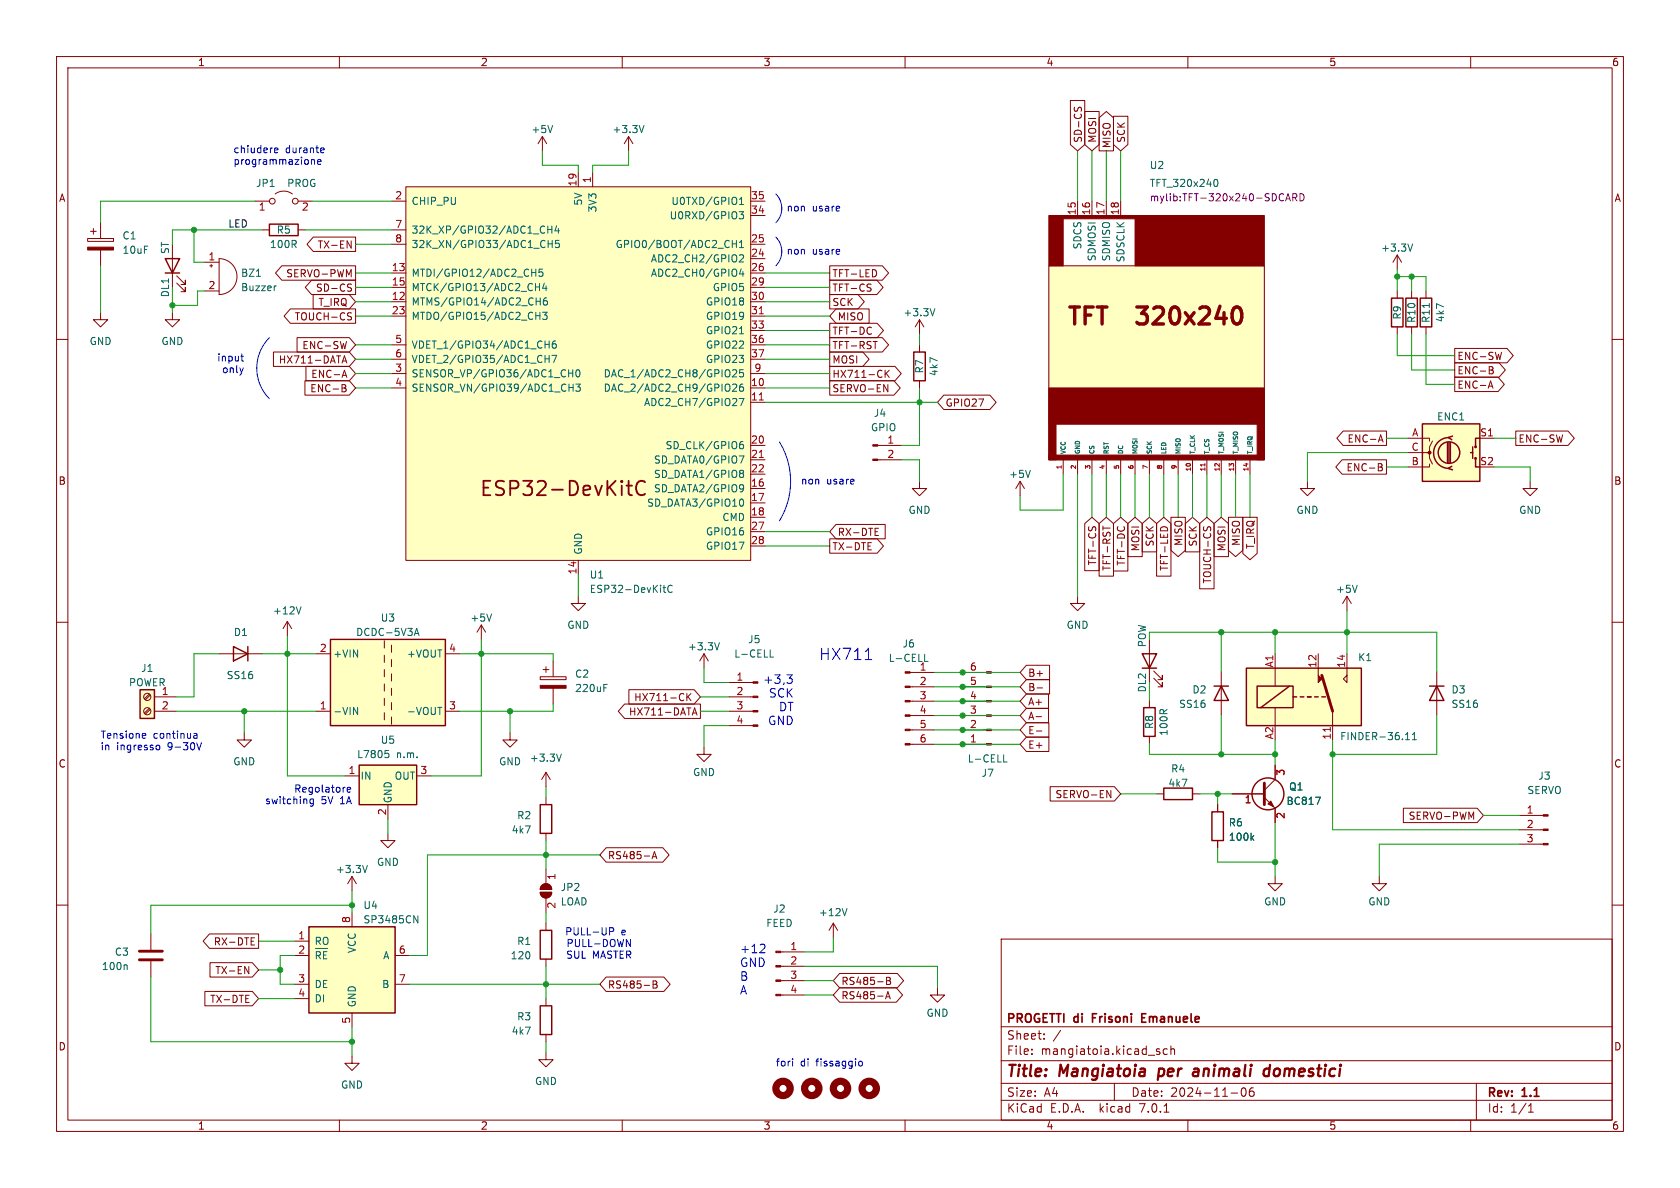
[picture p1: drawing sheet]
<svg xmlns="http://www.w3.org/2000/svg" width="297mm" height="210mm" viewBox="0 0 297 210" stroke-linecap="round" stroke-linejoin="round" font-family="sans-serif">
<g fill="none" stroke="#840000" stroke-width=".18">
<path d="M10 10h277v190h-277zM12 12h273v186h-273zM60 10v2M110 10v2M160 10v2M189.2 17.8h2.6v7.8l-1.3 1.1-1.3-1.1zM190 19l-.1 .4M190.5 19.4l.1-.3 .3-.1 .3 .2v.3M191.8 19.7h2.5v5.9l-1.3 1.1-1.2-1.1zM210 10v2M260 10v2M17.8 39.4v2.8"/>
<path d="M45.1 35.6h2.5M48.6 34.3a2.54 2.54 0 0 1 3.1 0M52.7 35.6h2.5M69.2 35.6h2.6M71.8 33h60.9v66.1h-60.9zM95.9 24.1l-.8 1.3M95.9 24.1v2.6M95.9 24.1l.7 1.3M102.2 30.5v2.5M104.8 30.5v2.5M111.1 24.1l-.7 1.3M111.1 24.1v2.6"/>
<path d="M111.1 24.1l.8 1.3M132.7 35.6h2.6M132.7 38.1h2.6M190.5 35.6v2.5M193 35.6v2.5M194.3 20.8l1.3-1.1 1.3 1.1v5.9h-2.6zM195.6 35.6v2.5M196.8 20.6h2.6v5l-1.3 1.1-1.3-1.1zM198.1 35.6v2.5M10 60h2M15.5 42.2h4.6v.5h-4.6zM16 40.9h1"/>
<path d="M16.5 40.4v1M17.8 55.2v1.3h1.2l-1.2 1.3-1.3-1.3h1.3M17.8 44.2v2.8M30.5 55.2v1.3h1.2l-1.2 1.3-1.3-1.3h1.3M30.5 43.2v7.6M31.2 50l1.6 1.6v-.8v.8h-.8M31.2 48.8l1.6 1.5v-.8v.8h-.8M36.2 46.4h2.5M36.2 51.4h2.5M37.1 47h.5M37.3 46.7v.5M38.7 45.7a3.2 3.2 0 0 1 3.2 3.2 3.2 3.2 0 0 1-3.2 3.2z"/>
<path d="M46.4 40.6h1.2M49.8 47h13.1v2.5h-13.1l-1.1-1.2zM51.3 54.6h11.6v2.6h-11.6l-1.1-1.3zM52.5 59.7h9.3l1.1 1.3-1.1 1.2h-9.3zM52.7 40.6h1.3M55.1 49.5h7.8v2.6h-7.8l-1.1-1.3zM55.4 52.1h6.4l1.1 1.2-1.1 1.3h-6.4zM55.4 41.9h7.5v2.6h-7.5l-1.1-1.3zM61.4 42.6l.7 1.3v-1.3M61.7 50.8l.3 .1 .1 .3-.2 .3h-.3M61.7 55.9l.3 .1 .1 .3-.2 .3h-.3M61.7 50.2l.4 .1"/>
<path d="M61.7 48.6l.4-.9v1.2M61.7 55.3h.4M69.2 40.6h2.6M69.2 53.3h2.6M69.2 48.3h2.6M69.2 50.8h2.6M69.2 55.9h2.6M69.2 43.2h2.6M132.7 53.3h2.6M132.7 48.3h2.6M132.7 50.8h2.6M132.7 55.9h2.6"/>
<path d="M132.7 45.7h2.6M132.7 43.2h2.6M132.7 58.4h2.6M146.7 52.1h5l1.1 1.2-1.1 1.3h-5zM146.7 47h9.3l1.1 1.3-1.1 1.2h-9.3zM146.7 49.5h8.3l1.1 1.3-1.1 1.3h-8.3zM146.7 59.7h9.3l1.1 1.3-1.1 1.2h-9.3zM146.7 57.1h8.4l1.1 1.3-1.1 1.3h-8.4zM147.8 54.6h5.8v2.6h-5.8l-1.1-1.3zM153.8 50.2l.2 .1M153.9 51v.4M162.6 56.5v2.6"/>
<path d="M162.6 56.5l-.8 1.3M162.6 56.5l.7 1.3M185.4 47h38.1v27.9h-38.1zM247 45.1v2.5M247 51.4v1.3M247 57.8v1.3M247 45.1l-.7 1.3M247 45.1l.8 1.3M249.6 51.4v1.3M249.6 57.8v1.3M252.1 51.4v1.3M252.1 57.8v1.3"/>
<path d="M285 60h2M48.3 62.2h13.5l1.1 1.3-1.1 1.3h-13.5zM53.9 67.3h7.9l1.1 1.3-1.1 1.3h-7.9zM54.1 64.8h7.7l1.1 1.2-1.1 1.3h-7.7zM60.5 68.6h.4M60.5 64.2l.4-1.3 .4 1.3M60.5 68l.6 .1v.3l-.2 .2M60.6 66.4h.6M60.6 63.8h.6M60.9 65.4l.4 1.3M60.9 68.6l.3 .2-.1 .3-.6 .2M61.3 60.4l-.3 1.2"/>
<path d="M69.2 68.6h2.6M69.2 66h2.6M69.2 61h2.6M69.2 63.5h2.6M132.7 78.7h2.6M132.7 68.6h2.6M132.7 71.1h2.6M132.7 66h2.6M132.7 61h2.6M132.7 63.5h2.6M146.7 67.3h11.3l1.2 1.3-1.2 1.3h-11.3zM146.7 62.2h5.8l1.1 1.3-1.1 1.3h-5.8z"/>
<path d="M146.7 64.8h11.5l1.1 1.2-1.1 1.3h-11.5zM155.2 78.7h4.2M156.2 68l.8 1.3v-1.3M156.5 65.4v1.3M156.7 66l.5 .7M157.2 65.4l-.7 .8M162.6 61v1.2M162.6 67.3v1.3M166.8 69.8h8.2l1.1 1.3-1.1 1.3h-8.2l-1.1-1.3zM185.4 74.9h38.1v6.4h-38.1zM237.4 76.2h7.7v2.5h-7.7l-1.1-1.2zM243.8 77.8h.6"/>
<path d="M244.1 76.9l.4 1.2M248.9 77.5h3.8v.5M253.2 78l-.5 1v1h-.5M257.2 66.7h7.6l1.2 1.2-1.2 1.3h-7.6zM257.2 64.1h7.8l1.1 1.3-1.1 1.3h-7.8zM257.2 61.6h9.2l1.1 1.3-1.1 1.2h-9.2zM261.6 77.5h2.6M263.2 68.3h.6M263.5 67.4l.4 1.2M263.7 64.8l.2 .3-.2 .3 .2 .1 .1 .3-.2 .3h-.5M265.5 62.3l-.3 1.2M268 76.2h9.2l1.1 1.3-1.1 1.2h-9.2z"/>
<path d="M276.2 76.9l-.3 1.2M102.2 99.1v2.5M132.7 81.3h2.6M132.7 86.4h2.6M132.7 88.9h2.6M132.7 91.4h2.6M132.7 83.8h2.6M132.7 94h2.6M132.7 96.5h2.6M146.7 95.2h8.4l1.1 1.3-1.1 1.3h-8.4zM147.8 92.7h8.7v2.6h-8.7l-1.1-1.3zM153.5 97.2h.6"/>
<path d="M153.5 95.9h.6M154.7 94.7h.6M154.7 93.4h.6M155.2 81.3h4.2M162.6 85.1v1.3h1.2l-1.2 1.2-1.3-1.2h1.3M180.3 85.1l-.7 1.3M180.3 85.1v2.5M180.3 85.1l.8 1.3M188 81.3v2.5M190.5 81.3v2.5M191.8 92.6l1.2-1.2 1.3 1.2v8.3h-2.5zM192.5 93.1l-.1 .2"/>
<path d="M193 81.3v2.5M193.1 93.4l.3-.3 .3 .3M194.3 92.6l1.3-1.2 1.3 1.2v9.2h-2.6zM195 93v.7M195.6 81.3v2.5M196.8 92.6l1.3-1.2 1.3 1.2v8.3h-2.6zM197.6 93.1l-.1 .3M198.1 81.3v2.5M198.7 93.1l.1 .3M199.4 92.6l1.3-1.2 1.2 1.2v5.8h-2.5zM200.7 81.3v2.5M201.9 92.6l1.3-1.2 1.3 1.2v5h-2.6z"/>
<path d="M203.2 81.3v2.5M204.5 92.6l1.2-1.2 1.3 1.2v9.2h-2.5zM205.2 93.4l.5-.3 .7 .3M205.7 81.3v2.5M207 91.4h2.6v5.9l-1.3 1.1-1.3-1.1zM208.3 81.3v2.5M209.5 92.6l1.3-1.2 1.3 1.2v5h-2.6zM210.8 81.3v2.5M212.1 92.6l1.3-1.2 1.2 1.2v11.5h-2.5zM212.8 93.1v.5M213.4 81.3v2.5M213.4 93.6l.1-.4 .3-.1 .2 .3v.3"/>
<path d="M214.6 92.6l1.3-1.2 1.3 1.2v5.8h-2.6zM215.9 81.3v2.5M217.2 91.4h2.5v5.9l-1.3 1.1-1.2-1.1zM218.4 81.3v2.5M219.7 91.4h2.6v6.4l-1.3 1.1-1.3-1.1zM221 81.3v2.5M231.1 85.1v1.3h1.3l-1.3 1.2-1.2-1.2h1.2M237.3 81.3h7.8v2.5h-7.8l-1.1-1.2zM243.7 82.6h.4M243.7 82l.6 .1v.2l-.2 .3M244.1 82.6l.3 .2-.1 .3-.6 .1M248.9 80h3.8v1l.5 1"/>
<path d="M252.7 82v.6h-3.8M270.5 85.1v1.3h1.3l-1.3 1.2-1.3-1.2h1.3M10 110h2M38.7 115.6h7.7M50.8 109.9l-.8 1.2M50.8 109.9v2.5M50.8 109.9l.8 1.2M55.9 115.6h2.5M67.9 113.3v1.3M67.9 115.8v1.3M67.9 118.4v1.2M69.2 114v1.3"/>
<path d="M69.2 116.6v1.3M69.2 119.1v1.3M78.7 115.6h2.6M85.1 110.5l-.8 1.3M85.1 110.5v2.5M85.1 110.5l.8 1.3M95.5 119.6h4.6v.5h-4.6zM96 118.4h1M96.5 117.9v1M97.8 116.8v2.8M102.2 105.4v1.3h1.3l-1.3 1.3-1.2-1.3h1.2M124.5 115.6l-.8 1.2"/>
<path d="M124.5 115.6v2.5M124.5 115.6l.7 1.2M160.9 118.9h4.2M170.2 118.9h4.2M181.5 117.6h4v2.5h-4l-1.2-1.2zM190.5 105.4v1.3h1.3l-1.3 1.3-1.3-1.3h1.3M203.2 113v7.7M204 119.9l1.5 1.5v-.7v.7h-.8M204 118.6l1.5 1.5v-.7v.7h-.8M215.9 118.7v7.7M225.4 115.6v5.7M233 115.6v3.8"/>
<path d="M238.1 119.4v1.3l-.6-.7zM238.1 105.4v2.6M238.1 115.6v3.8M238.1 105.4l-.7 1.3M238.1 105.4l.8 1.3M254 118.7v7.7M285 110h2M26.4 125.2l-.9 .9M26.4 122.7l-.9 .8M26.6 125.4l-.9 .8M26.6 122.9l-.9 .8M27.3 125.7h3.8"/>
<path d="M27.3 123.2h3.8M43.2 129.5v1.3h1.2l-1.2 1.3-1.3-1.3h1.3M55.9 125.7h2.5M61 137.2h2.5M67.9 120.9v1.3M67.9 123.4v1.3M67.9 126v1.3M69.2 121.7v1.2M69.2 124.2v1.3M69.2 126.7v1.3M73.7 137.2h2.5M78.7 125.7h2.6"/>
<path d="M90.2 129.5v1.3h1.2l-1.2 1.3-1.3-1.3h1.3M96.5 136.5v2.6M96.5 136.5l.8 1.3M96.5 136.5l-.7 1.3M97.8 121.7v2.8M110.4 124.5h13.4v2.5h-13.4l-1.1-1.3zM111.2 121.9h11.5l1.1 1.3-1.1 1.3h-11.5zM121.4 122.6v1.3M121.6 123.1l.6 .8M122.2 122.6l-.8 .7M122.4 126.4l.4-1.3 .4 1.3M122.5 126h.6"/>
<path d="M124.5 132.1v1.3h-1.3l1.3 1.2 1.2-1.2h-1.2M128.9 125.7h4.2M128.9 128.3h4.2M128.9 123.2h4.2M128.9 120.7h4.2M160.9 131.6h4.2M160.9 129h4.2M160.9 126.5h4.2M160.9 124h4.2M160.9 121.4h4.2M170.2 131.6h4.2M170.2 129h4.2"/>
<path d="M170.2 126.5h4.2M170.2 124h4.2M170.2 121.4h4.2M181.5 122.7h3.9v2.5h-3.9l-1.2-1.2zM181.5 127.8h3.9v2.5h-3.9l-1.2-1.3zM181.5 130.3h3.9v2.5h-3.9l-1.2-1.2zM181.5 125.2h3.9v2.6h-3.9l-1.2-1.3zM181.5 120.1h4v2.6h-4l-1.2-1.3zM183.2 126.7h.9M183.2 129.2h1M183.3 121.6h1M185.7 139.1h11.3l1.1 1.2-1.1 1.3h-11.3z"/>
<path d="M195.7 139.7l.7 1.3v-1.3M203.2 123.8v1.3M203.2 130.2v1.2M225.4 125.1v3.2M225.4 135.3v2.5l-1.9 1.9M235.6 125.7v5.1M10 160h2M62.2 154.9v2.6M62.2 154.9l.8 1.3M62.2 154.9l-.7 1.3M68.6 147.3v1.3h1.2l-1.2 1.3-1.3-1.3h1.3M68.6 142.2v2.6"/>
<path d="M95.5 157.7h2a1.02 1.02 0 0 1-1 1 1.02 1.02 0 0 1-1-1zM95.8 156.5a1.02 1.02 0 0 1 1.1-.2 1.02 1.02 0 0 1 .6 .9h-2zM96.5 141v1.2M96.5 147.3v1.3M96.5 153.7v2.5M96.5 158.8v2.5M107.2 149.9h10l1.1 1.2-1.1 1.3h-10l-1.2-1.3zM115.3 151.8l.4-1.3 .4 1.3M115.4 151.4h.6M204.5 140.3h1.2M210.8 140.3h1.3M215.3 142.2v1.3"/>
<path d="M215.3 148.6v1.3M217.8 140.3h5.7M223.5 141l1.9 1.9v2.5M225.4 154.9v1.3h-1.2l1.2 1.3 1.3-1.3h-1.3M243.8 154.9v1.3h-1.2l1.2 1.3 1.3-1.3h-1.3M248.1 142.9h13l1.2 1.2-1.2 1.3h-13zM260.1 144.5l.4-.9v1.2M268.6 149.2h4.2M268.6 146.7h4.2M268.6 144.1h4.2M285 160h2M26.7 165.1v2.8"/>
<path d="M26.7 169.9v2.8M36.2 175.3h8.4l1.1 1.2-1.1 1.3h-8.4zM37 165.1h8.7v2.5h-8.7l-1.1-1.2zM37.1 170.2h7.5l1.1 1.3-1.1 1.2h-7.5zM43.3 170.9l.7 1.2v-1.2M43.4 177.2h.6M43.4 175.9h.6M44.4 166.4h.4M44.4 167h.6M44.4 165.8h.6M52.1 166.4h2.5M52.1 168.9h2.5"/>
<path d="M52.1 174h2.5M52.1 176.5h2.5M62.2 161.3v2.5M62.2 179.1v2.5M69.8 168.9h2.6M69.8 174h2.6M96.5 163.2v1.3M96.5 169.5v1.3M96.5 176.5v1.3M107.2 172.7h10.2l1.1 1.3-1.1 1.3h-10.2l-1.2-1.3zM115.5 174h.4M115.5 173.4h.4l.2 .2-.2 .4 .2 .1 .1 .3-.3 .3h-.4z"/>
<path d="M138 175.9h4.2M138 173.4h4.2M138 170.8h4.2M138 168.3h4.2M147.3 163.2l-.7 1.3M147.3 163.2v2.5M147.3 163.2l.8 1.3M148.4 174.6h10.1l1.1 1.3-1.1 1.3h-10.1l-1.1-1.3zM148.4 172.1h10.2l1.1 1.3-1.1 1.2h-10.2l-1.1-1.2zM156.6 176.6l.4-1.3 .4 1.3M156.7 176.2h.6M156.7 172.8h.5l.2 .2-.2 .4 .2 .1 .1 .3-.3 .2h-.5z"/>
<path d="M156.7 173.4h.5M165.7 174.6v1.3h1.3l-1.3 1.3-1.2-1.3h1.2M177 166h108v32h-108zM60 198v2M62.2 186.7v1.3h-1.2l1.2 1.2 1.3-1.2h-1.3M96.5 186.1v1.2h-1.3l1.3 1.3 1.3-1.3h-1.3M96.5 182.9v1.3M110 198v2M160 198v2M177 194.5h108M177 191.5h108M177 187.5h108"/>
<path d="M177 181.5h108M182.4 186.3v.1M182.4 185.5v.1M184.6 183.6v.1M184.6 182.8v.1M197 191.5v3M204.6 185.9l.4 .1 .1 .2-.2 .2h-.3M204.6 185.4l.4 .1M205.8 196.6h.8M206.4 185.5l-.5-.1-.3 .3v.4l.2 .2h.6M207 185.5l.2-.1 .4 .1v.9M207 184.9v1.5"/>
<path d="M210 198v2M217.6 193.2h1.2M219.6 192.4l.2-.1a.81 .81 0 0 1 .6 .6 .81 .81 0 0 1-.3 .8l-.2 .1a.81 .81 0 0 1-.6-.6 .81 .81 0 0 1 .3-.8zM221.6 192.3a.59 .59 0 0 0-.7 .6v.6l.1 .2 .4 .1 .2-.1 .1-.5-.1-.3h-.5l-.2 .3M260 198v2M261 191.5v6.5M270.2 196.6h.9M270.2 195.5l.4-.4v1.5"/>
<circle cx="48.1" cy="35.6" r=".51"/>
<circle cx="52.2" cy="35.6" r=".51"/>
<circle cx="26" cy="125.7" r=".63"/>
<circle cx="26" cy="123.2" r=".63"/>
</g>
<path d="M210.9 190.1l.7 .1M211.7 188.9l-.6 .1M211.7 189.5l-.7 .1M224.4 189a.66 .66 0 0 0-1 .3v.6l.1 .2 .2 .1 .6-.1M224.5 188.2l-.2 2" fill="none" stroke="#840000" stroke-width=".4"/>
<path d="M201.9 179.9h.5M202.6 179.2h-.7v1.5h.7" fill="none" stroke="#840000" stroke-width=".3"/>
<g fill="none" stroke="#840000" stroke-width=".25">
<path d="M47.6 39.6h5.1v2.1h-5.1zM29.2 45.7h2.5l-1.2 2.6zM29.2 48.3h2.5M246 52.7h2v5.1h-2zM248.5 52.7h2.1v5.1h-2.1zM251.1 52.7h2v5.1h-2zM161.5 62.2h2.1v5.1h-2.1zM251.5 74.9h10.1v10.2h-10.1zM255.9 78.2v3.6M256.2 77.3a2.73 2.73 0 0 0-2.8 2.8 2.73 2.73 0 0 0 2.8 2.7M256.2 78.2v3.6M256.4 78.2v3.6"/>
<path d="M256.8 77.1l-.8 .2 .7 .4M260.3 79v2M261.6 77.5h-.7v1.5M256.7 82.4l-.7 .4 .8 .3M260 80h.3M260.9 81v1.6h.7M41.3 114.3l2.5 1.3-2.5 1.2zM43.8 114.3v2.5M58.4 113h20.3v15.3h-20.3zM201.9 115.6h2.6l-1.3 2.5zM201.9 118.1h2.6M220.3 118.1h20.4v10.2h-20.4z"/>
<path d="M24.8 121.9h2.5v5.1h-2.5zM63.5 135.3h10.2v6.9h-10.2zM202.2 125.1h2v5.1h-2zM205.7 139.3h5.1v2.1h-5.1zM214.6 121.3h2.6M215.9 121.3l1.3 2.5h-2.6zM222.2 121.3h6.4v3.8h-6.4zM228 121.3l-5.1 3.8M228.6 123.2h.6M229.9 123.2h.6M231.1 123.2h.7M232.4 123.2h.6"/>
<path d="M233.7 123.2h.6M252.7 121.3h2.6M254 121.3l1.3 2.5h-2.6zM95.5 142.2h2v5.1h-2zM214.2 143.5h2.1v5.1h-2.1zM54.6 163.8h15.2v15.3h-15.2zM95.5 177.8h2v5.1h-2zM95.5 164.5h2v5h-2z"/>
<circle cx="260.9" cy="79" r=".13"/>
<circle cx="256.2" cy="80" r="1.9"/>
<circle cx="260.9" cy="81" r=".13"/>
<circle cx="224.2" cy="140.3" r="2.82"/>
</g>
<g fill="#840000" stroke="#840000" stroke-width=".18">
<path d="M95.8 156.5a1.02 1.02 0 0 1 1.1-.2 1.02 1.02 0 0 1 .6 .9h-2z"/>
<path d="M95.5 157.7h2a1.02 1.02 0 0 1-1 1 1.02 1.02 0 0 1-1-1z"/>
<path d="M95.5 121.2h4.6v.5h-4.6z"/>
<path d="M233 119.4l.7 .6-.7 .7z"/>
<path d="M185.4 80.4h38.1v.9h-38.1z"/>
<path d="M185.4 74.9h1.3v6.4h-1.3z"/>
<path d="M185.4 68.6h38.1v6.3h-38.1z"/>
<path d="M185.4 38.1h2.6v8.9h-2.6z"/>
<path d="M186.7 38.1h15.2v.6h-15.2z"/>
<path d="M200.7 38.1h22.8v8.9h-22.8z"/>
<path d="M222.2 74.9h1.3v6.4h-1.3z"/>
<path d="M15.5 43.7h4.6v.5h-4.6z"/>
<path d="M160 131.4h.9v.3h-.9z"/>
<path d="M160 128.9h.9v.3h-.9z"/>
<path d="M160 126.4h.9v.2h-.9z"/>
<path d="M160 123.8h.9v.3h-.9z"/>
<path d="M160 121.3h.9v.2h-.9z"/>
<path d="M160 118.7h.9v.3h-.9z"/>
<path d="M137.2 175.8h.8v.2h-.8z"/>
<path d="M137.2 173.2h.8v.3h-.8z"/>
<path d="M137.2 170.7h.8v.2h-.8z"/>
<path d="M137.2 168.1h.8v.3h-.8z"/>
<path d="M174.4 118.7h.9v.3h-.9z"/>
<path d="M174.4 121.3h.9v.2h-.9z"/>
<path d="M174.4 123.8h.9v.3h-.9z"/>
<path d="M174.4 126.4h.9v.2h-.9z"/>
<path d="M174.4 128.9h.9v.3h-.9z"/>
<path d="M174.4 131.4h.9v.3h-.9z"/>
<path d="M154.3 81.2h.9v.2h-.9z"/>
<path d="M154.3 78.6h.9v.3h-.9z"/>
<path d="M133.1 128.1h.9v.3h-.9z"/>
<path d="M133.1 125.6h.9v.3h-.9z"/>
<path d="M133.1 123.1h.9v.2h-.9z"/>
<path d="M133.1 120.5h.9v.3h-.9z"/>
<path d="M224.2 142.1l.5-.5 .5 1z"/>
<path d="M272.8 149.1h.9v.3h-.9z"/>
<path d="M272.8 146.6h.9v.2h-.9z"/>
<path d="M272.8 144h.9v.3h-.9z"/>
<circle cx="252.7" cy="80" r=".25"/>
</g>
<g fill="none" stroke="#006464" stroke-width=".18">
<path d="M96.8 40v1.2M97.6 40v1.2M97.7 22.2l-.4 1.2M98.4 39.9l-.3 .9h.8M113.8 22.2l-.4 1.2M130.7 37.4h.8l-.5 .5 .4 .1v.6l-.2 .1-.5-.1M130.7 35.2l.4-.3v1.2M130.7 36.1h.8M214.8 31.8l.1-.1a.68 .68 0 0 1 .4 .6 .68 .68 0 0 1-.4 .7l-.1-.1M48.8 50.5l-.2 .1M94 48.2h.7M94.7 50.7h.7"/>
<path d="M94.7 47.6v1.2M94.7 55.8h.7M94.8 53.3h.7M95.4 50.1v1.3M95.4 55.2v1.3M95.5 52.7v1.2M95.9 47.6h-.6v.6l.1-.1h.5l.1 .2-.1 .4-.1 .1-.5-.1M95.9 55.2h.8l-.4 .5 .4 .1v.5l-.2 .2-.6-.2M96.2 50.1l-.3 .9h.8M96.5 50.5v.9M96.7 52.7h-.4a.86 .86 0 0 0 0 1.2l.4-.1 .1-.4-.3-.3h-.2l-.2 .3M96.8 40.6h.8"/>
<path d="M96.9 43.1h.7M96.9 42.5v1.3M97.6 42.5v1.3M98.7 40.4v.8M98.8 42.5h-.6v.6l.2-.1h.4l.1 .2-.1 .4-.1 .2-.5-.2M129.5 43.1h.7M130.2 42.5v1.3M130.7 45.2l.5-.2 .3 .4-.8 .9h.8M130.7 43.8h.8M130.7 42.9l.4-.4v1.3M130.7 59h.8M131 47.5l-.3 .9h.8"/>
<path d="M131.3 48v.8M165.3 54.6l-.4 1.2M249.7 43.1l-.4 1.3M96.4 60.9h.7M96.4 63.4h.7M97.1 60.3v1.2M97.1 62.8v1.3M97.6 62.8h.8l-.5 1.3M98.2 60.3h-.3a.86 .86 0 0 0 0 1.2l.4-.1 .1-.4-.3-.2h-.2l-.3 .2M100.5 66h.8M100.6 68.5h.7M101.3 65.4v1.2"/>
<path d="M101.3 67.9v1.3M101.8 67.9h.8l-.4 .5 .3 .1v.5l-.2 .2-.5-.2M101.9 65.5l.2-.1a.68 .68 0 0 1 .4 .6 .68 .68 0 0 1-.4 .6l-.2-.1-.1-.4zM129.5 68l.5-.1 .2 .4-.7 .9h.7M129.5 65.5l.5-.1 .2 .3-.7 .9h.7M130.7 70.4h.8l-.5 1.3M130.9 78.6l.3-.1 .3 .3-.2 .5h-.4M131.3 67.9l-.3 .1a.86 .86 0 0 0 0 1.2l.4-.2 .1-.4-.3-.2h-.3l-.2 .2M131.3 78.1h-.3l-.2 .3M131.4 65.4h-.6l-.1 .6 .2-.2 .4 .1 .2 .2-.1 .4-.2 .1-.5-.1M130.7 80.6h.8l-.5 1.3M130.8 88.5l.2-.3a.68 .68 0 0 1 .5 .7 .68 .68 0 0 1-.5 .6l-.2-.3"/>
<path d="M131 83.1h.2l.3 .3-.3 .3M131 85.7l.4 .1a.84 .84 0 0 1-.3 1.1h-.2M131 83.7h.2M131.2 83.7l.3 .2v.3l-.3 .2h-.2M131.5 86.2l-.3 .3h-.2M182.2 83.1l-.5 1.3M53.2 107.3l-.4 1.2M73.2 112.3l.5-1.2 .4 1.2M73.4 112h.6M86.9 108.5l-.4 1.3M117.2 103.9h.5M117.4 103.5v1l.3 .2"/>
<path d="M118.8 103.6a.6 .6 0 0 0-.8 .4 .6 .6 0 0 0 .6 .7l.2-.1M127.2 113.6l-.4 1.3M136.2 116.2h.6M163.5 116.9h.6M239.9 103.5l-.4 1.2M62.5 125l.7 1.3v-1.3M68.1 132.7h.6M68.5 133.2l.3 .2v.3l-.3 .2M77.4 125h.7M99.2 133.3l-.4 1.3M106.8 121h.6M177.4 134.7h.6"/>
<path d="M248.5 130.8h.7M248.7 129.7l.1-.2v1.3M249.7 130.8h.7M249.7 129.9l.3-.4v1.3M65 153l-.5 1.3M221.3 148.1l.4 .4M221.7 147.7l-.5 .5M232.6 140.9h.8l-.5 1.3M22.3 170.6l.2 .1v.7M56.7 168.5l-.3-.3h-.5v1.3M57.8 168.2h-.6v1.3M73.1 161.9l.8 1.2v-1.2"/>
<path d="M149.7 160.6l-.4 1.3"/>
</g>
<g fill="#ffffc2" stroke="#ffffc2" stroke-width=".18">
<path d="M220.3 118.1h20.4v10.2h-20.4z"/>
<path d="M185.4 47h38.1v27.9h-38.1z"/>
<path d="M63.5 135.3h10.2v6.9h-10.2z"/>
<path d="M58.4 113h20.3v15.3h-20.3z"/>
<path d="M251.5 74.9h10.1v10.2h-10.1z"/>
<path d="M71.8 33h60.9v66.1h-60.9z"/>
<path d="M54.6 163.8h15.2v15.3h-15.2z"/>
<path d="M24.8 121.9h2.5v5.1h-2.5z"/>
</g>
<path d="M233.7 119.4l1.9 6.3M223.5 138.4v3.8M24.6 169.7h4.1M24.6 168.1h4.1" fill="none" stroke="#840000" stroke-width=".51"/>
<path d="M134.2 55.5h.8M134.2 70.7h.8M134.2 80.9h.8M213 82v.4M235.2 128.6v.7" fill="none" stroke="#a90000" stroke-width=".18"/>
<path d="M219.4 54.8l.1 .6-.1 1.3" fill="none" stroke="#840000" stroke-width=".6"/>
<path d="M227.3 35.5l.4-1.3 .4 1.3M227.4 35.1h.6M228.6 34.9l.6-.1 .1-.1-.1-.3-.6-.2v1.3M228.9 34.9l.4 .6M229.8 34.2a.64 .64 0 0 1 .8 .7 .64 .64 0 0 1-.8 .6z" fill="none" stroke="#840084" stroke-width=".18"/>
<g fill="none" stroke="#840000" stroke-width="1.3">
<circle cx="138.4" cy="192.4" r="1.27"/>
<circle cx="143.5" cy="192.4" r="1.27"/>
<circle cx="148.6" cy="192.4" r="1.27"/>
<circle cx="153.7" cy="192.4" r="1.27"/>
</g>
<path d="M110.8 85.8h.9M111.1 85v2.2l.1 .2 .5 .1M114 85.2a.95 .95 0 0 0-1.1-.1 .95 .95 0 0 0-.4 1 1.08 1.08 0 0 0 .2 1.1 1.08 1.08 0 0 0 1.2 .2l.1-.1" fill="none" stroke="#840000" stroke-width=".32"/>
<g fill="none" stroke="#0000c2" stroke-width=".18">
<path d="M48.6 26.9h.5M48.6 26.2h.4l.1 .3-.6 .1M55.1 28.3l.1-.1 .3 .1 .1 .8M56.2 28.6l.6-.1-.1-.2-.4-.1-.1 .2v.6h.5M56.9 26.2h.3l.1 .3-.6 .1M57.2 26.9l-.3 .1M137.2 34.3a3.6 3.6 0 0 1 0 5.1M47.6 59.7a7.6 7.6 0 0 0 0 10.8M137.2 41.9a3.6 3.6 0 0 1 0 5.1M42.6 63h.5M42.8 62.6v1l.3 .2M43 65l-.3 .9"/>
<path d="M137.8 78.1a13.3 13.3 0 0 1 0 14M139.1 119.3h.9l-.5 .6 .5 .1v.5l-.2 .3h-.5M153 116.6h1.1M25.6 129.7l.2 .3-.6 .1M25.7 130.4l-.1 .1M27.8 131.7l.3 .1 .1 .2v.4l-.4 .2M34.3 129.7h.5v.8M34.3 130.4h.5M34.8 131.3l.4 1.3 .4-1.3M34.8 130l-.5 .1M61.4 139.6l.6-.1-.1-.3h-.3l-.2 .2v.6h.5M55.4 141.2v1.1l-.2 .2-.3-.1"/>
<path d="M55.4 141.3l-.4-.1-.2 .3 .1 .5h.5M107.8 164h.5l.2 .2-.1 .4-.6 .1M110.7 166.1l.8 1.2v-1.2M135 166.9l.2 .3v.4l-.9 .8h.9M140.1 187.2v.1M140.1 187.6v.8M151.9 187.7l.3-.1 .3 .2-.2 .6h-.3l-.1-.1"/>
</g>
<g fill="none" stroke="#009600" stroke-width=".18">
<path d="M45.1 35.6h-27.3v3.8M55.2 35.6h14M95.9 26.7v2.5h6.3v1.3M111.1 26.7v2.5h-6.3v1.3M190.5 26.7v8.9M193 26.7v8.9M195.6 26.7v8.9M198.1 26.7v8.9M17.8 47v8.2M30.5 50.8v4.4M34.3 40.6v5.8h1.9M36.2 51.4h-1.3v2.6h-4.4"/>
<path d="M46.4 40.6h-15.9v2.6M54 40.6h15.2M62.9 50.8h6.3M62.9 43.2h6.3M62.9 48.3h6.3M62.9 53.3h6.3M62.9 55.9h6.3M135.3 50.8h11.4M135.3 48.3h11.4M135.3 53.3h11.4M135.3 55.9h11.4M135.3 58.4h11.4"/>
<path d="M162.6 59.1v1.9M247 47.6v3.8M247 59.1v3.8h10.2M247 48.9h5.1v2.5M249.6 48.9v2.5M249.6 59.1v6.3h7.6M252.1 59.1v8.8h5.1M62.9 61h6.3M62.9 66h6.3M62.9 68.6h6.3M62.9 63.5h6.3M135.3 61h11.4"/>
<path d="M135.3 66h11.4M135.3 68.6h11.4M135.3 63.5h11.4M135.3 71.1h30.4M162.6 68.6v10.1h-3.2M245.1 77.5h3.8M264.2 77.5h3.8M135.3 94h11.4M135.3 96.5h11.4M159.4 81.3h3.2v3.8M188 83.8v6.4h-7.7v-2.6M190.5 83.8v21.6"/>
<path d="M193 83.8v7.6M195.6 83.8v7.6M198.1 83.8v7.6M200.7 83.8v7.6M203.2 83.8v7.6M205.7 83.8v7.6M208.3 83.8v7.6M210.8 83.8v7.6M213.4 83.8v7.6M215.9 83.8v7.6M218.4 83.8v7.6M221 83.8v7.6"/>
<path d="M245.1 82.6h3.8M248.9 80h-17.8v5.1M264.2 82.6h6.3v2.5M38.7 115.6h-4.4v7.6h-3.2M46.4 115.6h9.5M50.8 112.4v24.8h10.2M81.3 115.6h16.5v1.2M85.1 113v24.2h-8.9M102.2 101.6v3.8M124.5 118.1v2.6h4.4M165.1 118.9h15.2M203.2 111.8h50.8v6.9"/>
<path d="M215.9 111.8v6.9M225.4 111.8v3.8M238.1 108v7.6M31.1 125.7h24.8M43.2 125.7v3.8M90.2 125.7v3.8M96.5 139.1v1.9M97.8 124.5v1.2h-16.5M123.8 123.2h5.1M123.8 125.7h5.1M128.9 128.3h-4.4v3.8M165.1 121.4h15.2"/>
<path d="M165.1 129h15.2M165.1 124h15.2M165.1 126.5h15.2M165.1 131.6h15.2M203.2 120.7v3.1M203.2 131.4v2h22.2M215.9 126.4v7M225.4 130.8v4.5M235.6 130.8v15.9h33M254 126.4v7h-18.4M62.2 157.5v3.8M68.6 144.8v2.5"/>
<path d="M96.5 148.6v5.1M106 151.1h-30.4v17.8h-3.2M198.1 140.3h6.4M212.1 140.3h5.7M215.3 140.3v1.9M215.3 149.9v2.5h10.1M225.4 145.4v9.5M262.3 144.1h6.3M268.6 149.2h-24.8v5.7M26.7 172.7v11.5h35.5M45.7 171.5h3.8M45.7 176.5h6.4"/>
<path d="M45.7 166.4h6.4M52.1 168.9h-2.6v5.1h2.6M62.2 160h-35.5v5.1M72.4 174h33.6M96.5 161.3v1.9M96.5 170.8v5.7M142.2 170.8h23.5v3.8M142.2 173.4h5.1M142.2 175.9h5.1M147.3 165.7v2.6h-5.1M62.2 181.6v5.1M96.5 184.2v1.9"/>
</g>
<g fill="#009600" stroke="#009600" stroke-width=".18">
<circle cx="247" cy="48.9" r=".46"/>
<circle cx="249.6" cy="48.9" r=".46"/>
<circle cx="215.9" cy="111.8" r=".46"/>
<circle cx="170.2" cy="124" r=".46"/>
<circle cx="170.2" cy="129" r=".46"/>
<circle cx="170.2" cy="126.5" r=".46"/>
<circle cx="170.2" cy="118.9" r=".46"/>
<circle cx="170.2" cy="121.4" r=".46"/>
<circle cx="215.9" cy="133.4" r=".46"/>
<circle cx="225.4" cy="133.4" r=".46"/>
<circle cx="225.4" cy="111.8" r=".46"/>
<circle cx="215.3" cy="140.3" r=".46"/>
<circle cx="235.6" cy="133.4" r=".46"/>
<circle cx="225.4" cy="152.4" r=".46"/>
<circle cx="238.1" cy="111.8" r=".46"/>
<circle cx="162.6" cy="71.1" r=".46"/>
<circle cx="170.2" cy="131.6" r=".46"/>
<circle cx="50.8" cy="115.6" r=".46"/>
<circle cx="43.2" cy="125.7" r=".46"/>
<circle cx="85.1" cy="115.6" r=".46"/>
<circle cx="34.3" cy="40.6" r=".46"/>
<circle cx="30.5" cy="54" r=".46"/>
<circle cx="90.2" cy="125.7" r=".46"/>
<circle cx="96.5" cy="151.1" r=".46"/>
<circle cx="96.5" cy="174" r=".46"/>
<circle cx="62.2" cy="160" r=".46"/>
<circle cx="62.2" cy="184.2" r=".46"/>
<circle cx="49.5" cy="171.5" r=".46"/>
</g>
<g font-size="4.2" fill="#840000">
<text x="188.4" y="58.1">TFT</text>
<text x="201.9" y="58.1">320x240</text>
</g>
<text font-size="3.5" fill="#840000" x="84.7" y="88">ESP32-DevKitC</text>
<text font-size="2.8" fill="#0000c2" x="144.8" y="116.8">HX711</text>
<g font-size="2.8" fill="#840000">
<text x="178" y="190.8">Title:</text>
<text x="187.4" y="190.8">Mangiatoia</text>
<text x="205.5" y="190.8">per</text>
<text x="212.3" y="190.8">animali</text>
<text x="225.4" y="190.8">domestici</text>
</g>
<g font-size="2.1" fill="#0000c2">
<text x="134.8" y="121">+3,3</text>
<text x="135.8" y="123.4">SCK</text>
<text x="137.6" y="125.8">DT</text>
<text x="135.7" y="128.3">GND</text>
<text x="130.8" y="168.6">+12</text>
<text x="130.8" y="171">GND</text>
<text x="130.8" y="173.5">B</text>
<text x="130.8" y="175.9">A</text>
</g>
<g font-size="2.1" fill="#840000">
<text x="178" y="183.9">Sheet:</text>
<text x="178" y="181.1">PROGETTI di</text>
<text x="186.2" y="183.9">/</text>
<text x="193.7" y="181.1">Frisoni</text>
<text x="202.9" y="181.1">Emanuele</text>
<text x="178" y="186.6">File:</text>
<text x="184" y="186.6">mangiatoia.kicad_sch</text>
<text x="178" y="196.8">KiCad</text>
<text x="178" y="194">Size:</text>
<text x="184.6" y="194">A4</text>
<text x="185.7" y="196.8">E.D.A.</text>
<text x="194.4" y="196.8">kicad</text>
<text x="200" y="194">Date:</text>
<text x="201.5" y="196.8">7.0.1</text>
<text x="206.9" y="194">2024-11-06</text>
<text x="263" y="194.2">Rev:</text>
<text x="263" y="196.8">Id:</text>
<text x="267" y="196.8">1/1</text>
<text x="269.2" y="194.2">1.1</text>
</g>
<g font-size="1.8" fill="#840000">
<text x="35" y="11.8">1</text>
<text x="85" y="11.8">2</text>
<text x="135" y="11.8">3</text>
<text x="185" y="11.8">4</text>
<text x="235" y="11.8">5</text>
<text x="285" y="11.8">6</text>
<text x="191.4" y="25.2" transform="rotate(-90 191.4 25.2)">SD-CS</text>
<text x="194" y="25.2" transform="rotate(-90 194 25.2)">MOSI</text>
<text x="196.5" y="26.2" transform="rotate(-90 196.5 26.2)">MISO</text>
<text x="199" y="25.2" transform="rotate(-90 199 25.2)">SCK</text>
<text x="10.4" y="35.8">A</text>
<text x="285.4" y="35.8">A</text>
<text x="56" y="44.1">TX-EN</text>
<text x="50.5" y="49.2">SERVO-PWM</text>
<text x="55.7" y="51.7">SD-CS</text>
<text x="147.2" y="49.2">TFT-LED</text>
<text x="147.2" y="51.7">TFT-CS</text>
<text x="52" y="56.8">TOUCH-CS</text>
<text x="56.2" y="54.3">T_IRQ</text>
<text x="147.2" y="54.3">SCK</text>
<text x="147.2" y="59.3">TFT-DC</text>
<text x="148.1" y="56.8">MISO</text>
<text x="49.2" y="64.4">HX711-DATA</text>
<text x="53.3" y="61.9">ENC-SW</text>
<text x="147.2" y="61.9">TFT-RST</text>
<text x="147.2" y="64.4">MOSI</text>
<text x="257.7" y="63.8">ENC-SW</text>
<text x="54.7" y="69.5">ENC-B</text>
<text x="54.9" y="67">ENC-A</text>
<text x="147.2" y="69.5">SERVO-EN</text>
<text x="147.2" y="67">HX711-CK</text>
<text x="257.7" y="68.9">ENC-A</text>
<text x="257.7" y="66.3">ENC-B</text>
<text x="167.2" y="72">GPIO27</text>
<text x="237.9" y="83.5">ENC-B</text>
<text x="238.1" y="78.4">ENC-A</text>
<text x="268.4" y="78.4">ENC-SW</text>
<text x="10.3" y="85.8">B</text>
<text x="285.3" y="85.8">B</text>
<text x="148.1" y="94.9">RX-DTE</text>
<text x="147.2" y="97.4">TX-DTE</text>
<text x="194" y="100.1" transform="rotate(-90 194 100.1)">TFT-CS</text>
<text x="196.5" y="101" transform="rotate(-90 196.5 101)">TFT-RST</text>
<text x="199" y="100.1" transform="rotate(-90 199 100.1)">TFT-DC</text>
<text x="201.6" y="97.6" transform="rotate(-90 201.6 97.6)">MOSI</text>
<text x="204.1" y="96.7" transform="rotate(-90 204.1 96.7)">SCK</text>
<text x="206.7" y="101" transform="rotate(-90 206.7 101)">TFT-LED</text>
<text x="209.2" y="96.6" transform="rotate(-90 209.2 96.6)">MISO</text>
<text x="211.7" y="96.7" transform="rotate(-90 211.7 96.7)">SCK</text>
<text x="216.8" y="97.6" transform="rotate(-90 216.8 97.6)">MOSI</text>
<text x="219.4" y="96.6" transform="rotate(-90 219.4 96.6)">MISO</text>
<text x="221.9" y="97.2" transform="rotate(-90 221.9 97.2)">T_IRQ</text>
<text x="214.3" y="103.3" transform="rotate(-90 214.3 103.3)">TOUCH-CS</text>
<text x="181.8" y="119.8">B+</text>
<text x="112" y="124.1">HX711-CK</text>
<text x="181.8" y="124.9">A+</text>
<text x="181.8" y="122.3">B-</text>
<text x="111.1" y="126.6">HX711-DATA</text>
<text x="181.8" y="129.9">E-</text>
<text x="181.8" y="127.4">A-</text>
<text x="10.3" y="135.8">C</text>
<text x="181.8" y="132.5">E+</text>
<text x="285.3" y="135.8">C</text>
<text x="186.5" y="141.3">SERVO-EN</text>
<text x="248.9" y="145.1">SERVO-PWM</text>
<text x="107.5" y="152">RS485-A</text>
<text x="37.7" y="167.3">RX-DTE</text>
<text x="37.9" y="172.4">TX-EN</text>
<text x="37" y="177.4">TX-DTE</text>
<text x="107.5" y="174.9">RS485-B</text>
<text x="148.7" y="176.8">RS485-A</text>
<text x="148.7" y="174.3">RS485-B</text>
<text x="10.3" y="185.8">D</text>
<text x="285.3" y="185.8">D</text>
<text x="35" y="199.8">1</text>
<text x="85" y="199.8">2</text>
<text x="135" y="199.8">3</text>
<text x="185" y="199.8">4</text>
<text x="235" y="199.8">5</text>
<text x="285" y="199.8">6</text>
</g>
<g font-size="1.8" fill="#006464">
<text x="93.9" y="23.7">+5V</text>
<text x="108.2" y="23.7">+3.3V</text>
<text x="45.2" y="33.2">JP1</text>
<text x="50.7" y="33.2">PROG</text>
<text x="203.2" y="30">U2</text>
<text x="203.2" y="33.2">TFT_320x240</text>
<text x="48.9" y="41.5">R5</text>
<text x="72.8" y="36.4">CHIP_PU</text>
<text x="72.8" y="41.5">32K_XP/GPIO32/ADC1_CH4</text>
<text x="103.1" y="36.5" transform="rotate(-90 103.1 36.5)">5V</text>
<text x="105.6" y="37.7" transform="rotate(-90 105.6 37.7)">3V3</text>
<text x="118.3" y="38.9">U0RXD/GPIO3</text>
<text x="118.6" y="36.4">U0TXD/GPIO1</text>
<text x="21.6" y="42.5">C1</text>
<text x="21.6" y="45">10uF</text>
<text x="30" y="45" transform="rotate(-90 30 45)">ST</text>
<text x="47.7" y="44">100R</text>
<text x="72.8" y="44">32K_XN/GPIO33/ADC1_CH5</text>
<text x="108.7" y="44">GPIO0/BOOT/ADC2_CH1</text>
<text x="114.9" y="46.5">ADC2_CH2/GPIO2</text>
<text x="191.3" y="44.2" transform="rotate(-90 191.3 44.2)">SDCS</text>
<text x="193.9" y="46.3" transform="rotate(-90 193.9 46.3)">SDMOSI</text>
<text x="196.4" y="46.3" transform="rotate(-90 196.4 46.3)">SDMISO</text>
<text x="198.9" y="46.5" transform="rotate(-90 198.9 46.5)">SDSCLK</text>
<text x="244.1" y="44.6">+3.3V</text>
<text x="30" y="52.6" transform="rotate(-90 30 52.6)">DL1</text>
<text x="42.6" y="49.1">BZ1</text>
<text x="42.6" y="51.6">Buzzer</text>
<text x="72.8" y="49.1">MTDI/GPIO12/ADC2_CH5</text>
<text x="72.8" y="51.6">MTCK/GPIO13/ADC2_CH4</text>
<text x="114.9" y="49.1">ADC2_CH0/GPIO4</text>
<text x="125.9" y="51.6">GPIO5</text>
<text x="72.8" y="54.2">MTMS/GPIO14/ADC2_CH6</text>
<text x="72.8" y="56.7">MTDO/GPIO15/ADC2_CH3</text>
<text x="124.7" y="54.2">GPIO18</text>
<text x="124.7" y="56.7">GPIO19</text>
<text x="124.7" y="59.2">GPIO21</text>
<text x="159.7" y="56.1">+3.3V</text>
<text x="247.8" y="56.5" transform="rotate(-90 247.8 56.5)">R9</text>
<text x="250.4" y="57.2" transform="rotate(-90 250.4 57.2)">R10</text>
<text x="252.9" y="57.2" transform="rotate(-90 252.9 57.2)">R11</text>
<text x="255.5" y="57" transform="rotate(-90 255.5 57)">4k7</text>
<text x="15.8" y="61.2">GND</text>
<text x="28.5" y="61.2">GND</text>
<text x="72.8" y="61.8">VDET_1/GPIO34/ADC1_CH6</text>
<text x="72.8" y="64.3">VDET_2/GPIO35/ADC1_CH7</text>
<text x="124.7" y="61.8">GPIO22</text>
<text x="124.7" y="64.3">GPIO23</text>
<text x="72.8" y="66.9">SENSOR_VP/GPIO36/ADC1_CH0</text>
<text x="72.8" y="69.4">SENSOR_VN/GPIO39/ADC1_CH3</text>
<text x="106.6" y="69.4">DAC_2/ADC2_CH9/GPIO26</text>
<text x="106.6" y="66.9">DAC_1/ADC2_CH8/GPIO25</text>
<text x="113.7" y="71.9">ADC2_CH7/GPIO27</text>
<text x="163.4" y="66.1" transform="rotate(-90 163.4 66.1)">R7</text>
<text x="165.9" y="66.6" transform="rotate(-90 165.9 66.6)">4k7</text>
<text x="153.9" y="76.4">GPIO</text>
<text x="154.4" y="73.9">J4</text>
<text x="254" y="74.5">ENC1</text>
<text x="115.5" y="82.1">SD_DATA0/GPIO7</text>
<text x="117.5" y="79.6">SD_CLK/GPIO6</text>
<text x="114.3" y="89.7">SD_DATA3/GPIO10</text>
<text x="115.5" y="87.2">SD_DATA2/GPIO9</text>
<text x="115.5" y="84.6">SD_DATA1/GPIO8</text>
<text x="178.3" y="84.6">+5V</text>
<text x="124.7" y="94.8">GPIO16</text>
<text x="127.6" y="92.3">CMD</text>
<text x="160.6" y="91">GND</text>
<text x="229.1" y="91">GND</text>
<text x="268.5" y="91">GND</text>
<text x="103.1" y="98" transform="rotate(-90 103.1 98)">GND</text>
<text x="124.7" y="97.3">GPIO17</text>
<text x="104.2" y="102.4">U1</text>
<text x="104.2" y="105">ESP32-DevKitC</text>
<text x="236.1" y="105">+5V</text>
<text x="41.3" y="112.6">D1</text>
<text x="48.2" y="108.8">+12V</text>
<text x="62.9" y="112.6">DCDC-5V3A</text>
<text x="67.2" y="110">U3</text>
<text x="83.1" y="110">+5V</text>
<text x="100.2" y="111.3">GND</text>
<text x="132.2" y="113.9">J5</text>
<text x="188.5" y="111.3">GND</text>
<text x="24.9" y="118.9">J1</text>
<text x="58.9" y="116.4">+VIN</text>
<text x="71.8" y="116.4">+VOUT</text>
<text x="101.6" y="120">C2</text>
<text x="121.6" y="115.1">+3.3V</text>
<text x="129.7" y="116.4">L-CELL</text>
<text x="157.1" y="117.2">L-CELL</text>
<text x="159.5" y="114.6">J6</text>
<text x="162.5" y="118.6">1</text>
<text x="240" y="117">K1</text>
<text x="22.7" y="121.5">POWER</text>
<text x="40" y="120.2">SS16</text>
<text x="101.6" y="122.5">220uF</text>
<text x="202.8" y="122.5" transform="rotate(-90 202.8 122.5)">DL2</text>
<text x="208.4" y="125.3">SS16</text>
<text x="210.7" y="122.7">D2</text>
<text x="256.5" y="122.7">D3</text>
<text x="256.5" y="125.3">SS16</text>
<text x="58.9" y="126.6">-VIN</text>
<text x="67.2" y="131.6">U5</text>
<text x="71.8" y="126.6">-VOUT</text>
<text x="204" y="128.9" transform="rotate(-90 204 128.9)">R8</text>
<text x="206.6" y="130.1" transform="rotate(-90 206.6 130.1)">100R</text>
<text x="236.9" y="131">FINDER-36.11</text>
<text x="41.2" y="135.4">GND</text>
<text x="63.1" y="134.2">L7805</text>
<text x="63.8" y="138">IN</text>
<text x="69.7" y="138">OUT</text>
<text x="70" y="134.2">n.m.</text>
<text x="88.2" y="135.4">GND</text>
<text x="93.6" y="134.8">+3.3V</text>
<text x="122.5" y="137.4">GND</text>
<text x="171" y="134.9">L-CELL</text>
<text x="173.5" y="137.5">J7</text>
<text x="207" y="136.7">R4</text>
<text x="271.9" y="138">J3</text>
<text x="69.4" y="142" transform="rotate(-90 69.4 142)">GND</text>
<text x="206.5" y="139.3">4k7</text>
<text x="227.4" y="142.4">BC817</text>
<text x="227.8" y="139.9">Q1</text>
<text x="270" y="140.5">SERVO</text>
<text x="90.4" y="147.5">4k7</text>
<text x="91.4" y="145">R2</text>
<text x="217.2" y="146.2">R6</text>
<text x="217.2" y="148.8">100k</text>
<text x="59.3" y="154.5">+3.3V</text>
<text x="66.6" y="153.2">GND</text>
<text x="64.2" y="160.8">U4</text>
<text x="99.1" y="157.7">JP2</text>
<text x="99.1" y="160.2">LOAD</text>
<text x="136.6" y="161.5">J2</text>
<text x="223.4" y="160.2">GND</text>
<text x="241.8" y="160.2">GND</text>
<text x="55.6" y="167.2">RO</text>
<text x="64.2" y="163.4">SP3485CN</text>
<text x="91.4" y="167.2">R1</text>
<text x="135.4" y="164">FEED</text>
<text x="144.7" y="162.1">+12V</text>
<text x="17.9" y="171.6">100n</text>
<text x="20.2" y="169.1">C3</text>
<text x="55.6" y="170.3">~{RE}</text>
<text x="63.1" y="168.6" transform="rotate(-90 63.1 168.6)">VCC</text>
<text x="67.6" y="169.7">A</text>
<text x="90.2" y="169.7">120</text>
<text x="55.6" y="174.8">DE</text>
<text x="55.6" y="177.4">DI</text>
<text x="63.1" y="178.1" transform="rotate(-90 63.1 178.1)">GND</text>
<text x="67.4" y="174.8">B</text>
<text x="163.7" y="179.9">GND</text>
<text x="90.4" y="183.1">4k7</text>
<text x="91.4" y="180.5">R3</text>
<text x="94.5" y="192">GND</text>
<text x="60.2" y="192.6">GND</text>
</g>
<g font-size="1.8" fill="#0000c2">
<text x="41.3" y="27.2">chiudere</text>
<text x="41.3" y="29.2">programmazione</text>
<text x="50.5" y="27.2">durante</text>
<text x="139.1" y="37.5">non</text>
<text x="143.6" y="37.5">usare</text>
<text x="139.1" y="45.1">non</text>
<text x="143.6" y="45.1">usare</text>
<text x="38.3" y="64">input</text>
<text x="39.1" y="66">only</text>
<text x="141.6" y="85.7">non</text>
<text x="146.1" y="85.7">usare</text>
<text x="17.8" y="130.7">Tensione</text>
<text x="27.1" y="130.7">continua</text>
<text x="17.8" y="132.7">in</text>
<text x="20.6" y="132.7">ingresso</text>
<text x="29.7" y="132.7">9-30V</text>
<text x="46.7" y="142.2">switching</text>
<text x="51.9" y="140.2">Regolatore</text>
<text x="56.7" y="142.2">5V 1A</text>
<text x="99.8" y="165.4">PULL-UP</text>
<text x="100" y="167.5">PULL-DOWN</text>
<text x="109.7" y="165.4">e</text>
<text x="100" y="169.5">SUL MASTER</text>
<text x="137.2" y="188.6">fori</text>
<text x="141.5" y="188.6">di</text>
<text x="144.4" y="188.6">fissaggio</text>
</g>
<g font-size="1.8" fill="#a90000">
<text x="69.8" y="35.3">2</text>
<text x="102" y="33" transform="rotate(-90 102 33)">19</text>
<text x="104.5" y="32.4" transform="rotate(-90 104.5 32.4)">1</text>
<text x="132.7" y="35.3">35</text>
<text x="45.7" y="37.5">1</text>
<text x="53.3" y="37.5">2</text>
<text x="69.8" y="40.4">7</text>
<text x="132.7" y="37.8">34</text>
<text x="190.2" y="38.1" transform="rotate(-90 190.2 38.1)">15</text>
<text x="192.8" y="38.1" transform="rotate(-90 192.8 38.1)">16</text>
<text x="195.3" y="38.1" transform="rotate(-90 195.3 38.1)">17</text>
<text x="197.9" y="38.1" transform="rotate(-90 197.9 38.1)">18</text>
<text x="36.8" y="46.1">1</text>
<text x="69.8" y="42.9">8</text>
<text x="132.7" y="45.5">24</text>
<text x="132.7" y="42.9">25</text>
<text x="36.8" y="51.2">2</text>
<text x="69.2" y="53.1">12</text>
<text x="69.2" y="48">13</text>
<text x="69.2" y="50.5">15</text>
<text x="132.7" y="48">26</text>
<text x="132.7" y="50.5">29</text>
<text x="132.7" y="53.1">30</text>
<text x="69.2" y="55.6">23</text>
<text x="132.7" y="55.6">31</text>
<text x="132.7" y="58.2">33</text>
<text x="69.8" y="65.8">3</text>
<text x="69.8" y="60.7">5</text>
<text x="69.8" y="63.2">6</text>
<text x="132.7" y="60.7">36</text>
<text x="132.7" y="63.2">37</text>
<text x="133.3" y="65.8">9</text>
<text x="69.8" y="68.3">4</text>
<text x="132.7" y="68.3">10</text>
<text x="132.7" y="70.9">11</text>
<text x="249.6" y="77.2">A</text>
<text x="261.6" y="77.2">S1</text>
<text x="132.7" y="78.5">20</text>
<text x="132.7" y="81">21</text>
<text x="132.7" y="83.6">22</text>
<text x="156.8" y="78.5">1</text>
<text x="156.8" y="81">2</text>
<text x="249.5" y="82.3">B</text>
<text x="249.5" y="79.8">C</text>
<text x="261.6" y="82.3">S2</text>
<text x="132.7" y="86.1">16</text>
<text x="132.7" y="88.6">17</text>
<text x="132.7" y="91.2">18</text>
<text x="132.7" y="93.7">27</text>
<text x="102" y="101.6" transform="rotate(-90 102 101.6)">14</text>
<text x="132.7" y="96.3">28</text>
<text x="56.5" y="115.3">2</text>
<text x="79.3" y="115.3">4</text>
<text x="171.4" y="118.6">6</text>
<text x="225.2" y="118.1" transform="rotate(-90 225.2 118.1)">A1</text>
<text x="232.8" y="118.1" transform="rotate(-90 232.8 118.1)">12</text>
<text x="237.9" y="118.1" transform="rotate(-90 237.9 118.1)">14</text>
<text x="28.5" y="122.9">1</text>
<text x="28.5" y="125.5">2</text>
<text x="56.5" y="125.5">1</text>
<text x="79.3" y="125.5">3</text>
<text x="130.1" y="120.4">1</text>
<text x="130.1" y="122.9">2</text>
<text x="130.1" y="125.5">3</text>
<text x="162.5" y="121.2">2</text>
<text x="162.5" y="123.7">3</text>
<text x="171.4" y="123.7">4</text>
<text x="171.4" y="121.2">5</text>
<text x="130.1" y="128">4</text>
<text x="162.5" y="126.2">4</text>
<text x="162.5" y="128.8">5</text>
<text x="162.5" y="131.3">6</text>
<text x="171.4" y="131.3">1</text>
<text x="171.4" y="128.8">2</text>
<text x="171.4" y="126.2">3</text>
<text x="225.2" y="130.8" transform="rotate(-90 225.2 130.8)">A2</text>
<text x="235.3" y="130.8" transform="rotate(-90 235.3 130.8)">11</text>
<text x="61.6" y="136.9">1</text>
<text x="74.3" y="136.9">3</text>
<text x="227.3" y="137.2" transform="rotate(-90 227.3 137.2)">3</text>
<text x="220" y="142.2">1</text>
<text x="269.8" y="143.9">1</text>
<text x="68.3" y="144.2" transform="rotate(-90 68.3 144.2)">2</text>
<text x="227.3" y="144.8" transform="rotate(-90 227.3 144.8)">2</text>
<text x="269.8" y="146.4">2</text>
<text x="269.8" y="149">3</text>
<text x="98.4" y="155.6" transform="rotate(-90 98.4 155.6)">1</text>
<text x="98.4" y="160.7" transform="rotate(-90 98.4 160.7)">2</text>
<text x="52.7" y="166.1">1</text>
<text x="62" y="163.2" transform="rotate(-90 62 163.2)">8</text>
<text x="52.7" y="168.7">2</text>
<text x="52.7" y="173.7">3</text>
<text x="70.5" y="168.7">6</text>
<text x="70.5" y="173.7">7</text>
<text x="139.7" y="168">1</text>
<text x="139.7" y="170.6">2</text>
<text x="139.7" y="173.1">3</text>
<text x="52.7" y="176.3">4</text>
<text x="139.7" y="175.6">4</text>
<text x="62" y="181" transform="rotate(-90 62 181)">5</text>
</g>
<text font-size="1.8" fill="#840084" x="203.2" y="35.8">mylib:TFT-320x240-SDCARD</text>
<text font-size="1.8" fill="#0f0f0f" x="40.2" y="40.3">LED</text>
<text font-size="1.8" fill="#009600" x="202.8" y="114.5" transform="rotate(-90 202.8 114.5)">POW</text>
<g font-size="1.1" fill="#a90000">
<text x="187.7" y="83" transform="rotate(-90 187.7 83)">1</text>
<text x="190.2" y="83" transform="rotate(-90 190.2 83)">2</text>
<text x="192.8" y="83" transform="rotate(-90 192.8 83)">3</text>
<text x="195.3" y="83" transform="rotate(-90 195.3 83)">4</text>
<text x="197.9" y="83" transform="rotate(-90 197.9 83)">5</text>
<text x="200.4" y="83" transform="rotate(-90 200.4 83)">6</text>
<text x="202.9" y="83" transform="rotate(-90 202.9 83)">7</text>
<text x="205.5" y="83" transform="rotate(-90 205.5 83)">8</text>
<text x="208" y="83" transform="rotate(-90 208 83)">9</text>
<text x="210.6" y="83.4" transform="rotate(-90 210.6 83.4)">10</text>
<text x="213.1" y="83.4" transform="rotate(-90 213.1 83.4)">11</text>
<text x="215.6" y="83.4" transform="rotate(-90 215.6 83.4)">12</text>
<text x="218.2" y="83.4" transform="rotate(-90 218.2 83.4)">13</text>
<text x="220.7" y="83.4" transform="rotate(-90 220.7 83.4)">14</text>
</g>
<g font-size="1.1" fill="#006464">
<text x="188.5" y="80.3" transform="rotate(-90 188.5 80.3)">VCC</text>
<text x="191.1" y="80.3" transform="rotate(-90 191.1 80.3)">GND</text>
<text x="193.6" y="80.3" transform="rotate(-90 193.6 80.3)">CS</text>
<text x="196.2" y="80.3" transform="rotate(-90 196.2 80.3)">RST</text>
<text x="198.7" y="80.3" transform="rotate(-90 198.7 80.3)">DC</text>
<text x="201.2" y="80.3" transform="rotate(-90 201.2 80.3)">MOSI</text>
<text x="203.8" y="80.3" transform="rotate(-90 203.8 80.3)">SCK</text>
<text x="206.3" y="80.3" transform="rotate(-90 206.3 80.3)">LED</text>
<text x="208.9" y="80.3" transform="rotate(-90 208.9 80.3)">MISO</text>
<text x="211.4" y="80.3" transform="rotate(-90 211.4 80.3)">T_CLK</text>
<text x="213.9" y="80.3" transform="rotate(-90 213.9 80.3)">T_CS</text>
<text x="216.5" y="80.3" transform="rotate(-90 216.5 80.3)">T_MOSI</text>
<text x="219" y="80.3" transform="rotate(-90 219 80.3)">T_MISO</text>
<text x="221.6" y="80.3" transform="rotate(-90 221.6 80.3)">T_IRQ</text>
</g>
</svg>
